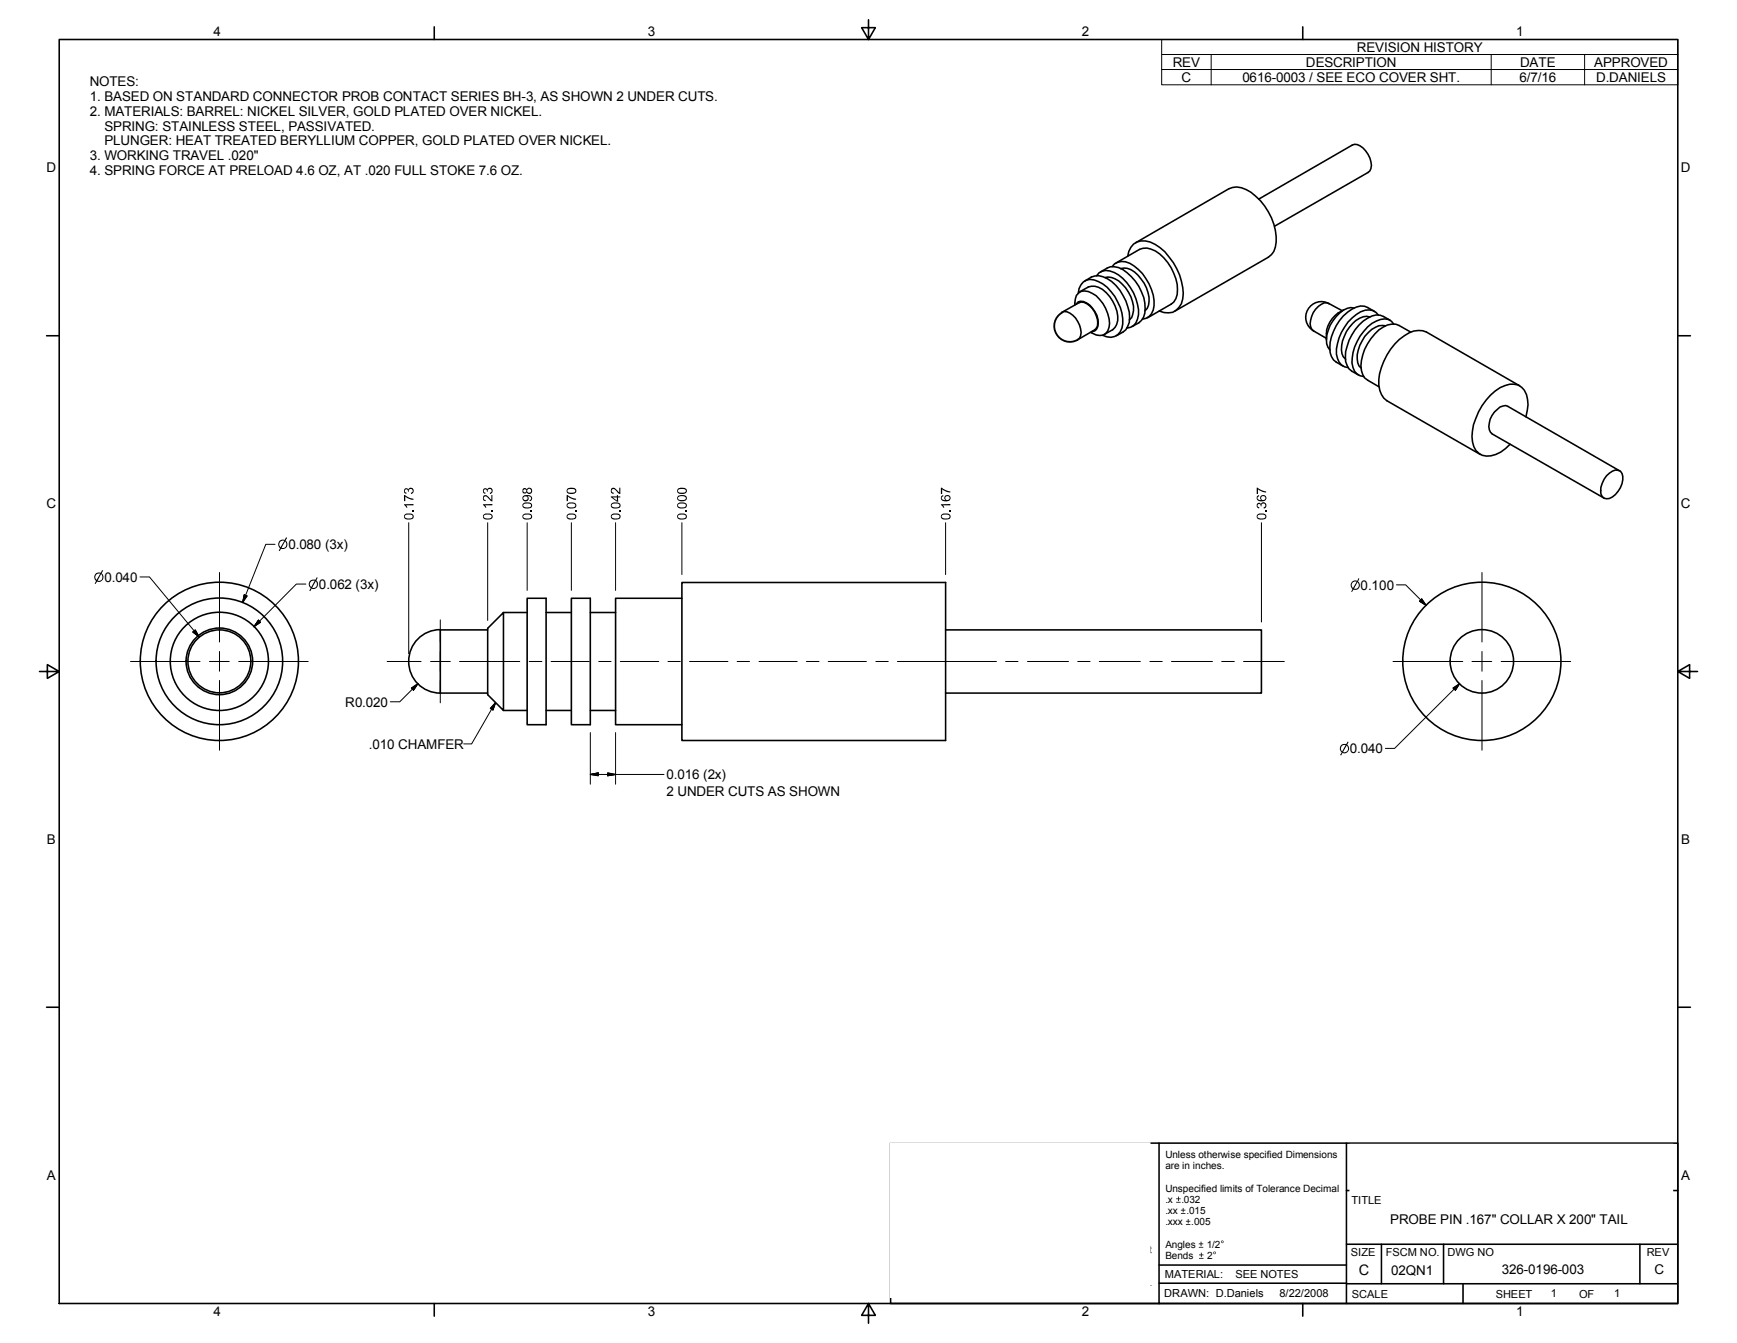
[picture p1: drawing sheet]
<svg xmlns="http://www.w3.org/2000/svg" width="279mm" height="216mm" viewBox="0 0 279 216" stroke-linecap="round" stroke-linejoin="round" font-family="sans-serif">
<g fill="none" stroke="#000" stroke-width=".25">
<path d="M9.5 6.3h260.4v203.2h-260.4zM69.8 4.3v2M139.7 3.2v3.1l-1.1-1.9h2.2l-1.1 1.9M209.5 4.3v2M182.7 39l15-8.6a3.9 3.9 0 0 1 4.3 1.1 9.2 9.2 0 0 1 3.1 8.2l-.2 .7-.9 1-15 8.6M202.5 32l15-8.7a1.51 1.51 0 0 1 1.7 .5 3.7 3.7 0 0 1 1.3 3.3l-.2 .4-.3 .2-15 8.7M7.5 54h2M170.8 50.2l2.7-1.5a1.51 1.51 0 0 1 1.8 .4 3.9 3.9 0 0 1 1.2 3.3l-.4 .6-2.7 1.6a1.52 1.52 0 0 0 .4-1.7 3.3 3.3 0 0 0-2.6-2.8zM172.9 49a2.22 2.22 0 0 1 1-2.2 3.7 3.7 0 0 1 3.5 2 4.8 4.8 0 0 1 .8 4.4 1.42 1.42 0 0 1-1.9 .6l-.9-.4M173.1 48.9a1.1 1.1 0 0 1 1.7-.2 3.4 3.4 0 0 1 1.6 4.3l-.3 .2-.5 .1M173.4 47.2a2.08 2.08 0 0 1 1.1-2 2.08 2.08 0 0 1 2.2 .1 7.5 7.5 0 0 1 3.9 6.8 2.09 2.09 0 0 1-1.1 1.9 2.09 2.09 0 0 1-2.2-.1M173.7 46.9a2.8 2.8 0 0 1 4.3 .2 6.1 6.1 0 0 1 1.8 4.4 2.67 2.67 0 0 1-2.2 2.3"/>
<path d="M174.5 45.2a3.1 3.1 0 0 1 4.3 .1 7.9 7.9 0 0 1 2.9 6.5 2.78 2.78 0 0 1-2.1 2.2M176.4 44.3a2.03 2.03 0 0 1 2.8-.5 7.8 7.8 0 0 1 3.9 6.8 2.15 2.15 0 0 1-1.8 2.1M177 43.7l1.1-.6a2.84 2.84 0 0 1 3.2 .8 7.6 7.6 0 0 1 2.8 6.4 2.78 2.78 0 0 1-2 2.2M177.8 44.6a3.4 3.4 0 0 1 3.3 1.7 5 5 0 0 1 .9 4.8l-.3 .3M178.9 42.8a2.36 2.36 0 0 1 3.5 0 7.9 7.9 0 0 1 3.2 6.3 2.15 2.15 0 0 1-1.8 2.2M179.5 42.3l3.8-2.2a3.6 3.6 0 0 1 3.9 1.3 7.8 7.8 0 0 1 2.2 5.9l-.3 .7-.3 .6-.4 .3-3.8 2.2M180.3 43.2a3.1 3.1 0 0 1 3.3 1.7 4.8 4.8 0 0 1 .9 4.7l-.3 .4M181.4 41.2a2.54 2.54 0 0 1 3.6-2.3 8.3 8.3 0 0 1 4.3 4.3 7.5 7.5 0 0 1 .7 5.6 2.43 2.43 0 0 1-3.5 1.2M214.9 58.2l1.1 .6M215.9 50l-2.1-1.2a1.36 1.36 0 0 0-1.7 .4 3.7 3.7 0 0 0-1.3 3.3l.4 .7 2.2 1.2M216.1 49.8a4.5 4.5 0 0 0-2.7 4.9M217.8 49.5a2.49 2.49 0 0 0-2.3 .8 5.8 5.8 0 0 0-2.1 5l.5 1"/>
<path d="M220.3 51a2.6 2.6 0 0 0-2.7 1 6 6 0 0 0-1.7 4.9l.2 .5 .4 .3M221.1 50.1l-1.1-.7a2.37 2.37 0 0 0-2.5 .3 7.6 7.6 0 0 0-3.5 7l.5 1.2 .4 .3M221.7 50.6a2.36 2.36 0 0 0-3.5-.1 7.9 7.9 0 0 0-3.2 6.4 2.22 2.22 0 0 0 1.8 2.2M222.8 52.4a3.6 3.6 0 0 0-3.3 1.7 5.1 5.1 0 0 0-.9 4.7l.3 .4M223.6 51.5a2.83 2.83 0 0 0-3.6-.4 7.8 7.8 0 0 0-3.5 7 2.78 2.78 0 0 0 2 2.2M224.2 52.1a1.9 1.9 0 0 0-2.8-.5 7.7 7.7 0 0 0-3.9 6.7 2.14 2.14 0 0 0 1.9 2.2M226.9 53.4l-1.9-1.1a2.62 2.62 0 0 0-2.5 .3 7.7 7.7 0 0 0-3.5 7l.5 1.1 2.3 1.5M269.9 54h2M244.4 62l-15-8.6a3.4 3.4 0 0 0-3.5 .6 9.9 9.9 0 0 0-4.1 7.9 3.3 3.3 0 0 0 1.3 2.5l15 8.7M245.4 67a5.2 5.2 0 0 0-.2-4.3 2.32 2.32 0 0 0-3.1-.7 8.6 8.6 0 0 0-4.7 5.2 5.6 5.6 0 0 0 0 5.2 2.51 2.51 0 0 0 3.2 .7l.8-.4 1.5-1.3M258.4 76.5a1.92 1.92 0 0 1 2.2-.8 2.7 2.7 0 0 1-.3 3.3 2.12 2.12 0 0 1-2.3 1.1 1.54 1.54 0 0 1-.5-1.8l.5-1.3zM260.5 75.7l-18-10.4a1.55 1.55 0 0 0-1.7 .5 3.1 3.1 0 0 0-1.1 3.7l.3 .3 18 10.3"/>
<path d="M81 98.5v15.7l-2.6-2.5v-10.7zM81 98.5h3.8M84.8 96.2h3v20.3h-3zM87.8 98.5h4.1M91.9 96.2h3.1v20.3h-3.1zM95 98.5h4M109.7 96.2h-10.7v20.3h10.7M109.7 93.6h42.4v25.4h-42.4zM6.3 107.9h3.2l-1.9-1.1v2.3l1.9-1.2M70.8 101.2a5.1 5.1 0 0 0-5.1 5.1 5.1 5.1 0 0 0 5.1 5.1M70.8 111.4h7.6M78.4 101.3h-7.6v10.1"/>
<path d="M81 114.2h3.8M87.8 114.2h4.1M95 114.2h4M152.1 101.3h50.8v10.1h-50.8M269.9 107.9l1.9 1.2v-2.3l-1.9 1.1h3.1M7.5 161.9h2M269.9 161.9h2M186.4 183.8h-43.1v25.7h43.1M186.4 183.8h83.5v25.7h-83.5zM216.6 191.4h53.3M216.6 183.8v25.7M69.8 209.5v2.1"/>
<path d="M139.7 209.5l1.1 2h-2.2l1.1-2v3.2M186.4 203.4h30.2M186.4 206.3h30.2M209.5 209.5v2.1M216.6 206.4h53.3M216.6 200h53.3M222.2 200v6.4M232.2 200v6.4M235.3 206.4v3.1M263.8 200v6.4"/>
<circle cx="35.3" cy="106.3" r="5.4"/>
<circle cx="35.3" cy="106.3" r="10.2"/>
<circle cx="35.3" cy="106.3" r="12.7"/>
<circle cx="35.3" cy="106.3" r="7.9"/>
<circle cx="35.3" cy="106.3" r="5.1"/>
<circle cx="238.4" cy="106.3" r="12.7"/>
<circle cx="238.4" cy="106.3" r="5.1"/>
</g>
<g fill="#000">
<path d="M210.6 49.2a2.56 2.56 0 0 1 3.3-.4l-.1 .1a2.43 2.43 0 0 0-3.3 .9 2.43 2.43 0 0 0 .9 3.4l-.1 .1a2.57 2.57 0 0 1-.7-4.1zM65 79.6l.9 .4 .6 .2v.1a2.02 2.02 0 0 1-1.3-.5v.8h-.2zM65.2 78.5h.3l.2 .2a.5 .5 0 0 1 .8-.1 .5 .5 0 0 1-.4 .8v-.2a.31 .31 0 0 0 .3-.4 .31 .31 0 0 0-.4-.2 .31 .31 0 0 0-.2 .4h-.2a.27 .27 0 0 0-.2-.3 .27 .27 0 0 0-.3 .2 .27 .27 0 0 0 .3 .3v.2a.49 .49 0 0 1-.4-.4 .49 .49 0 0 1 .2-.5zM77.9 78.5h.3l.2 .2a.5 .5 0 0 1 .8-.1 .5 .5 0 0 1-.4 .8v-.2a.31 .31 0 0 0 .3-.4 .31 .31 0 0 0-.4-.2 .31 .31 0 0 0-.2 .4h-.2a.27 .27 0 0 0-.2-.3 .27 .27 0 0 0-.3 .2 .27 .27 0 0 0 .3 .3v.2a.49 .49 0 0 1-.4-.4 .49 .49 0 0 1 .2-.5zM91.1 79.6l1 .4 .6 .2v.1a2.02 2.02 0 0 1-1.3-.5v.8h-.3zM98.3 78.5a.66 .66 0 0 1 1 .4l.3 .3v-.8h.2v1a1.1 1.1 0 0 1-.8-.6 .31 .31 0 0 0-.6-.1 .31 .31 0 0 0 .3 .5v.2a.55 .55 0 0 1-.4-.9zM151.3 78.4l1 .5 .6 .1v.2l-.6-.1-.7-.4v.7h-.3zM202.1 78.4l1 .5 .6 .1v.2l-.6-.1-.7-.4v.7h-.3zM39.3 95.6l-.3 1.3zM39.3 95.6l.5 .2-.8 1.1zM41.6 99.7l-.7 1.1zM41.6 99.7l.3 .3-1 .8z"/>
<path d="M65 81.1l1.5-.1v.2h-1.2l.2 .4h-.1zM66.3 82h.2v.3h-.2zM77.7 81.1l1.5-.1v.2h-1.2l.2 .4h-.1zM79 82h.2v.3h-.2zM77.8 79.7a.66 .66 0 0 1 .9 .4l.3 .2v-.7h.2v1a1.1 1.1 0 0 1-.8-.6 .31 .31 0 0 0-.5-.1 .31 .31 0 0 0 .2 .5v.2a.51 .51 0 0 1-.4-.4 .51 .51 0 0 1 .1-.5zM85.3 82h.3v.3h-.3zM92.5 82h.2v.3h-.2zM99.6 82h.2v.3h-.2zM110.2 82h.3v.3h-.3zM151.3 81.1l1.6-.1v.2h-1.2l.2 .4h-.2zM152.7 82h.2v.3h-.2zM203.5 82h.2v.3h-.2z"/>
<path d="M202.2 80.9l.3-.1 .3 .2a.49 .49 0 0 1 .9 0 .49 .49 0 0 1-.4 .7l-.1-.1a.32 .32 0 0 0 .3-.4 .32 .32 0 0 0-.4-.2 .32 .32 0 0 0-.2 .4h-.1a.26 .26 0 0 0-.2-.4 .26 .26 0 0 0-.3 .3 .26 .26 0 0 0 .3 .2l-.1 .2a.48 .48 0 0 1-.3-.8zM228.3 96.6l1.1 .7zM228.7 96.3l.7 1-1.1-.7zM31 101.6l1 .8zM31 101.6l.4-.3 .6 1.1zM67.2 109.9l-.7 1.1zM66.2 110.6l1-.7-.7 1.1zM79.7 112.9l-.4 1.2zM79.7 112.9l-.4 1.2-.4-.2zM234.8 109.9l-.7 1.1zM233.7 110.6l1.1-.7-.7 1.1zM95 124.5l1.2-.3z"/>
<path d="M95 124.5l1.2-.3v.5zM97.7 124.7l1.3-.2zM97.7 124.2l1.3 .3-1.3 .2z"/>
<path d="M84.1 78.6a.43 .43 0 0 0 0 .6 .43 .43 0 0 0 .6 0v-.1a.47 .47 0 0 0 .7 .2 .47 .47 0 0 0 0-.8 .47 .47 0 0 0-.7 .2l-.3-.3zM84.2 78.9a.25 .25 0 0 1 .5 0 .25 .25 0 0 1-.5 0zM84.8 78.9a.33 .33 0 0 1 .6 0 .33 .33 0 0 1-.6 0z"/>
<path d="M91.3 78.5a.54 .54 0 0 0-.1 .7 .54 .54 0 0 0 .7 .2h.3a.5 .5 0 0 0 .5-.5 .5 .5 0 0 0-.6-.5zM91.3 78.8a1.13 1.13 0 0 1 1.2 0v.1a.83 .83 0 0 1-1.2 0z"/>
<path d="M98.3 79.8v.1l.9 .7h.2v-.6h.4v-.2h-.4v-.2h-.2v.2zM98.6 80h.6v.5z"/>
<path d="M109.1 78.5a.54 .54 0 0 0-.1 .7 .54 .54 0 0 0 .7 .2h.3a.5 .5 0 0 0 .5-.5 .5 .5 0 0 0-.6-.5zM109.1 78.8a1.13 1.13 0 0 1 1.2 0v.1a.83 .83 0 0 1-1.2 0z"/>
<path d="M151.4 79.8a.59 .59 0 0 0 .1 .6 .59 .59 0 0 0 .6 .2 .54 .54 0 0 0 .8-.6 .54 .54 0 0 0-.9-.3l-.1 .4 .2 .3a.36 .36 0 0 1-.5 0 .36 .36 0 0 1 0-.5l.1-.1v-.2zM152.1 80.1a.33 .33 0 0 1 .6 0 .33 .33 0 0 1-.6 0z"/>
<path d="M202.2 79.8a.59 .59 0 0 0 .1 .6 .59 .59 0 0 0 .6 .2 .54 .54 0 0 0 .8-.6 .54 .54 0 0 0-.9-.3l-.1 .4 .2 .3a.36 .36 0 0 1-.5 0 .36 .36 0 0 1 0-.5l.1-.1v-.2zM202.9 80.1a.33 .33 0 0 1 .6 0 .33 .33 0 0 1-.6 0z"/>
<path d="M15.4 92.2l-.2 .6 .3 .6-.3 .4 .2 .1 .2-.4a.75 .75 0 0 0 1-.4 .75 .75 0 0 0-.3-.9l.3-.5h-.2l-.2 .4-.5-.1zM16.3 92.3a.6 .6 0 0 1 .1 .8 .6 .6 0 0 1-.7 .2zM15.5 92.4l.6-.2-.6 1-.2-.4z"/>
<path d="M45 87l-.3 .5 .3 .6-.2 .4 .2 .1 .2-.4a.77 .77 0 0 0 1-.3 .77 .77 0 0 0-.3-1l.3-.4-.2-.1-.2 .4h-.5zM45.8 87a.58 .58 0 0 1 .2 .8 .58 .58 0 0 1-.7 .3zM45.1 87.1l.3-.2 .3 .1-.6 1-.2-.5z"/>
<path d="M49.9 93.4l-.2 .5v.4l.3 .2-.3 .5h.2l.2-.4a.77 .77 0 0 0 1-.3 .77 .77 0 0 0-.2-1l.2-.4-.1-.1-.3 .4h-.5zM50.8 93.4a.62 .62 0 0 1 .1 .8 .62 .62 0 0 1-.7 .3zM50 93.5l.6-.2-.5 1.1-.3-.5z"/>
<path d="M65.1 82.7a.52 .52 0 0 0 0 .7 .52 .52 0 0 0 .6 .1 .54 .54 0 0 0 .7-.1 .54 .54 0 0 0 .1-.6 1.28 1.28 0 0 0-1.4-.1zM65.2 82.8a.9 .9 0 0 1 1.2 .2 .8 .8 0 0 1-1.3 .2z"/>
<path d="M77.8 82.7a.52 .52 0 0 0 0 .7 .52 .52 0 0 0 .6 .1 .54 .54 0 0 0 .7-.1 .54 .54 0 0 0 .1-.6 1.28 1.28 0 0 0-1.4-.1zM77.9 82.8a.9 .9 0 0 1 1.2 .2 .8 .8 0 0 1-1.3 .2z"/>
<path d="M84.1 82.7a.52 .52 0 0 0 .1 .7 .52 .52 0 0 0 .6 .1 .54 .54 0 0 0 .6-.1 .54 .54 0 0 0 .1-.6 1.28 1.28 0 0 0-1.4-.1zM84.3 82.8a.9 .9 0 0 1 1.1 .2 .8 .8 0 0 1-1.2 .2z"/>
<path d="M84.1 81a.52 .52 0 0 0 .1 .6 .52 .52 0 0 0 .6 .1 .54 .54 0 0 0 .6-.1 .54 .54 0 0 0 .1-.6 1.28 1.28 0 0 0-1.4 0zM84.3 81a.9 .9 0 0 1 1.1 .2 .8 .8 0 0 1-1.2 .2z"/>
<path d="M84.1 79.8a.5 .5 0 0 0 .1 .7 .5 .5 0 0 0 .7-.1 .5 .5 0 0 0-.1-.6h.1a.37 .37 0 0 1 .4 .1 .37 .37 0 0 1 0 .4l-.1 .1v.2a.5 .5 0 0 0 .4-.7 .5 .5 0 0 0-.7-.3h-.6zM84.2 80.1a.34 .34 0 0 1 .6 0 .34 .34 0 0 1-.6 0z"/>
<path d="M91.2 82.7a.52 .52 0 0 0 .1 .7 .52 .52 0 0 0 .6 .1 .54 .54 0 0 0 .7-.1 .54 .54 0 0 0 0-.6 1.28 1.28 0 0 0-1.4-.1zM91.4 82.8a.9 .9 0 0 1 1.1 .2 .8 .8 0 0 1-1.2 .2z"/>
<path d="M91.2 81a.52 .52 0 0 0 .1 .6 .52 .52 0 0 0 .6 .1 .54 .54 0 0 0 .7-.1 .54 .54 0 0 0 0-.6 1.28 1.28 0 0 0-1.4 0zM91.4 81a.9 .9 0 0 1 1.1 .2 .8 .8 0 0 1-1.2 .2z"/>
<path d="M98.4 82.7a.52 .52 0 0 0 0 .7 .52 .52 0 0 0 .6 .1 .54 .54 0 0 0 .7-.1 .54 .54 0 0 0 0-.6 1.28 1.28 0 0 0-1.3-.1zM98.5 82.8a.9 .9 0 0 1 1.2 .2 .8 .8 0 0 1-1.3 .2z"/>
<path d="M98.4 81a.52 .52 0 0 0 0 .6 .52 .52 0 0 0 .6 .1 .54 .54 0 0 0 .7-.1 .54 .54 0 0 0 0-.6 1.28 1.28 0 0 0-1.3 0zM98.5 81a.9 .9 0 0 1 1.2 .2 .8 .8 0 0 1-1.3 .2z"/>
<path d="M109 82.7a.52 .52 0 0 0 0 .7 .52 .52 0 0 0 .7 .1 .54 .54 0 0 0 .6-.1 .54 .54 0 0 0 .1-.6 1.28 1.28 0 0 0-1.4-.1zM109.2 82.8a.9 .9 0 0 1 1.1 .2 .8 .8 0 0 1-1.2 .2z"/>
<path d="M109 81a.52 .52 0 0 0 0 .6 .52 .52 0 0 0 .7 .1 .54 .54 0 0 0 .6-.1 .54 .54 0 0 0 .1-.6 1.28 1.28 0 0 0-1.4 0zM109.2 81a.9 .9 0 0 1 1.1 .2 .8 .8 0 0 1-1.2 .2z"/>
<path d="M109.1 79.7a.49 .49 0 0 0-.1 .6 .49 .49 0 0 0 .4 .3h.6a.53 .53 0 0 0 .5-.7 .53 .53 0 0 0-.8-.3zM109.1 80a.84 .84 0 0 1 1.2 .1 .83 .83 0 0 1-1.2 0z"/>
<path d="M151.4 82.7a.52 .52 0 0 0 .1 .7 .52 .52 0 0 0 .6 .1 .54 .54 0 0 0 .7-.1 .54 .54 0 0 0 0-.6 1.28 1.28 0 0 0-1.4-.1zM151.6 82.8a.9 .9 0 0 1 1.1 .2 .8 .8 0 0 1-1.2 .2z"/>
<path d="M202.2 82.7a.52 .52 0 0 0 .1 .7 .52 .52 0 0 0 .6 .1 .54 .54 0 0 0 .7-.1 .54 .54 0 0 0 0-.6 1.28 1.28 0 0 0-1.4-.1zM202.4 82.8a.9 .9 0 0 1 1.1 .2 .8 .8 0 0 1-1.2 .2z"/>
<path d="M217.5 93.6l-.2 .5 .3 .6-.3 .4 .2 .1 .2-.4a.76 .76 0 0 0 .9-.4 .76 .76 0 0 0-.2-.9l.3-.5-.2-.1-.2 .5-.5-.1zM218.4 93.6a.58 .58 0 0 1 .1 .7 .58 .58 0 0 1-.7 .3zM217.6 93.6l.3-.1h.3l-.6 1-.2-.4z"/>
<path d="M215.7 119.8l-.2 .3v.4l.3 .4-.2 .5 .1 .1 .2-.5a.76 .76 0 0 0 1-.3 .76 .76 0 0 0-.2-1l.2-.4-.1-.1-.3 .4h-.5zM216.6 119.8a.61 .61 0 0 1 .2 .8 .61 .61 0 0 1-.8 .3zM216 119.8h.5l-.6 1-.2-.4 .1-.4z"/>
<path d="M189.2 192.7v.1h.3v.3h.1v-.3h.3v-.1h-.3v-.3h-.1v.3zM189.2 193.2v.1h.7v-.1z"/>
<path d="M189.9 194.5v.1h.3v.3h.2v-.3h.3v-.1h-.3v-.3h-.2v.3zM189.9 195v.2h.8v-.2z"/>
<path d="M190.8 196.3v.1h.3v.3h.1v-.3h.3v-.1h-.3v-.3h-.1v.3zM190.8 196.8v.1h.7v-.1z"/>
<path d="M196.4 199.6a.2 .2 0 0 0 .4 0 .2 .2 0 0 0-.4 0zM196.5 199.6a.13 .13 0 0 1 .2 0 .13 .13 0 0 1-.2 0z"/>
<path d="M192.8 199.9v.1h.3v.3h.2v-.3h.2v-.1h-.2v-.3h-.2v.3zM192.8 200.4v.2h.7v-.2z"/>
<path d="M192.9 201.7v.1h.3v.3h.1v-.3h.3v-.1h-.3v-.3h-.1v.3zM192.9 202.2v.2h.7v-.2z"/>
<path d="M195.2 201.4a.21 .21 0 0 0 .4 0 .21 .21 0 0 0-.4 0zM195.3 201.4a.13 .13 0 0 1 .2 0 .13 .13 0 0 1-.2 0z"/>
</g>
<path d="M170.9 50.2a2.51 2.51 0 0 0-1 3.5 2.51 2.51 0 0 0 3.5 .9" fill="none" stroke="#000" stroke-width=".3"/>
<path d="M186.9 8.8v-2.5h83v2.5M186.9 11.2h83M194.8 8.8v4.8M239.9 8.8v4.8M254.9 8.8v4.8M269.9 8.8h-83v2.4M269.9 8.8v4.8h-83v-2.4" fill="none" stroke="#010000" stroke-width=".16"/>
<g fill="none" stroke="#000" stroke-width=".16">
<path d="M22.5 92.8h1.5l8 9.6M35.3 92v11.2M39.3 95.6l-.3 1.3zM39.3 95.6l.5 .2-.8 1.1zM41.6 99.7l-.7 1.1zM41.6 99.7l.3 .3-1 .8zM44.2 87.5h-1.4l-3.8 9.4M49.2 93.9h-1.5l-6.8 6.9M65.7 84v21.1M70.8 99.7v3.5M78.4 84v15.7M84.8 84v10.9"/>
<path d="M91.9 84v10.9M99 84v10.9M109.7 84v8.4M152.1 84v8.4M202.9 84v16M224.6 94h1.5l3.3 3.3M228.3 96.6l1.1 .7zM228.7 96.3l.7 1-1.1-.7zM238.4 92v11.2M21 106.3h11.2M31 101.6l1 .8zM31 101.6l.4-.3 .6 1.1z"/>
<path d="M33.7 106.3h3.2M35.3 104.7v3.2M35.3 109.4v11.2M38.4 106.3h11.2M62.3 106.3h5.4M66.2 110.6l1-.7-.7 1.1zM67.2 109.9l-.7 1.1zM67.2 109.9l-2.9 2.9h-1.5M69.3 106.3h3.1M70.8 104.7v3.2M70.8 109.4v3.6M73.9 106.3h9.7"/>
<path d="M79.7 112.9l-.4 1.2zM79.7 112.9l-.4 1.2-.4-.2zM79.7 112.9l-3.8 6.7h-1.3M85.1 106.3h2.1M88.6 106.3h6.2M95 117.8v8.3M96.3 106.3h2M99 117.8v8.3M99.8 106.3h6.2M107.4 106.3h2M110.9 106.3h6.2M118.6 106.3h2"/>
<path d="M122.1 106.3h6.1M129.7 106.3h2M133.2 106.3h6.2M140.9 106.3h2M144.4 106.3h15.9M161.8 106.3h1.9M165.3 106.3h6.6M173.4 106.3h1.9M176.8 106.3h6.6M185 106.3h1.9M188.4 106.3h6.6M196.5 106.3h2"/>
<path d="M200 106.3h6.6M224.1 106.3h11.2M233.7 110.6l1.1-.7-.7 1.1zM234.8 109.9l-.7 1.1zM234.8 109.9l-10.5 10.4h-1.5M236.8 106.3h3.1M238.4 104.7v3.2M238.4 109.4v11.2M241.5 106.3h11.1M95 124.5l1.2-.3zM95 124.5l1.2-.3v.5zM95 124.5h11.8"/>
<path d="M97.7 124.7l1.3-.2zM97.7 124.2l1.3 .3-1.3 .2z"/>
</g>
<path d="M143.2 183.7h41.8v24.8h-41.8z" fill="#fff"/>
<path d="M143.3 183.7h41.7v24.8h-41.7z" fill="none" stroke="#fff" stroke-width=".21"/>
<path d="M217.2 183.9h51.9v7.7h-51.9z" fill="#fff"/>
<path d="M217.2 184h51.8v7.6h-51.8z" fill="none" stroke="#fff" stroke-width=".21"/>
<text font-size="2.3" x="218.6" y="204.9">C</text>
<g font-size="2.2">
<text x="34.3" y="5.8">4</text>
<text x="104.2" y="5.8">3</text>
<text x="174" y="5.8">2</text>
<text x="243.9" y="5.8">1</text>
<text x="188.7" y="10.7">REV</text>
<text x="210.1" y="10.7">DESCRIPTION</text>
<text x="218.2" y="8.3">REVISION HISTORY</text>
<text x="244.5" y="10.7">DATE</text>
<text x="256.5" y="10.7">APPROVED</text>
<text x="14.4" y="13.8">NOTES:</text>
<text x="14.4" y="16.2">1. BASED ON STANDARD CONNECTOR PROB CONTACT SERIES BH-3, AS SHOWN 2 UNDER CUTS.</text>
<text x="190.1" y="13.2">C</text>
<text x="199.9" y="13.2">0616-0003 / SEE ECO COVER SHT.</text>
<text x="244.4" y="13.2">6/7/16</text>
<text x="256.7" y="13.2">D.DANIELS</text>
<text x="14.4" y="18.6">2. MATERIALS: BARREL: NICKEL SILVER, GOLD PLATED OVER NICKEL.</text>
<text x="16.8" y="21">SPRING: STAINLESS STEEL, PASSIVATED.</text>
<text x="16.8" y="23.4">PLUNGER: HEAT TREATED BERYLLIUM COPPER, GOLD PLATED OVER NICKEL.</text>
<text x="7.5" y="27.7">D</text>
<text x="14.4" y="25.8">3. WORKING TRAVEL .020&quot;</text>
<text x="14.4" y="28.2">4. SPRING FORCE AT PRELOAD 4.6 OZ, AT .020 FULL STOKE 7.6 OZ.</text>
<text x="270.4" y="27.7">D</text>
<text x="7.5" y="81.7">C</text>
<text x="270.4" y="81.7">C</text>
<text x="46.4" y="88.2">0.080 (3x)</text>
<text x="16.8" y="93.5">0.040</text>
<text x="51.3" y="94.7">0.062 (3x)</text>
<text x="218.9" y="94.8">0.100</text>
<text x="55.5" y="113.6">R0.020</text>
<text x="59.4" y="120.4">.010 CHAMFER</text>
<text x="107.2" y="125.3">0.016 (2x)</text>
<text x="217.1" y="121.1">0.040</text>
<text x="107.2" y="128">2 UNDER CUTS AS SHOWN</text>
<text x="7.5" y="135.7">B</text>
<text x="270.4" y="135.7">B</text>
<text x="7.5" y="189.7">A</text>
<text x="270.4" y="189.7">A</text>
<text x="223.6" y="196.8">PROBE PIN .167&quot; COLLAR X 200&quot; TAIL</text>
<text x="223.8" y="204.9">02QN1</text>
<text x="241.6" y="204.8">326-0196-003</text>
<text x="266.1" y="204.8">C</text>
<text x="34.3" y="211.6">4</text>
<text x="104.2" y="211.6">3</text>
<text x="174" y="211.6">2</text>
<text x="243.9" y="211.6">1</text>
</g>
<g font-size="1.8">
<text x="217.4" y="193.5">TITLE</text>
<text x="217.3" y="201.9">SIZE</text>
<text x="222.9" y="201.9">FSCM NO.</text>
<text x="232.8" y="201.9">DWG NO</text>
<text x="264.9" y="201.9">REV</text>
<text x="187.3" y="208.5">DRAWN: D.Daniels</text>
<text x="187.4" y="205.4">MATERIAL:</text>
<text x="198.7" y="205.4">SEE NOTES</text>
<text x="205.8" y="208.5">8/22/2008</text>
<text x="217.5" y="208.6">SCALE</text>
<text x="240.6" y="208.6">SHEET</text>
<text x="249.4" y="208.5">1</text>
<text x="254" y="208.7">OF</text>
<text x="259.6" y="208.6">1</text>
</g>
<g font-size="1.6">
<text x="187.5" y="186.2">Unless otherwise specified Dimensions</text>
<text x="187.5" y="188">are in inches.</text>
<text x="187.5" y="191.6">Unspecified limits of Tolerance Decimal</text>
<text x="187.5" y="193.3">.x</text>
<text x="187.5" y="195.2">.xx</text>
<text x="187.5" y="196.9">.xxx</text>
<text x="190" y="193.3">.032</text>
<text x="190.8" y="195.2">.015</text>
<text x="191.6" y="196.9">.005</text>
<text x="144.5" y="201.4">purpose whatsoever, except with the prior written consent</text>
<text x="187.5" y="200.6">Angles</text>
<text x="187.5" y="202.4">Bends</text>
<text x="194.1" y="200.6">1/2</text>
<text x="194.2" y="202.4">2</text>
<text x="144.5" y="206.8">Agreement (NDA) with us, then all NDA restrictions apply.</text>
</g>
</svg>
